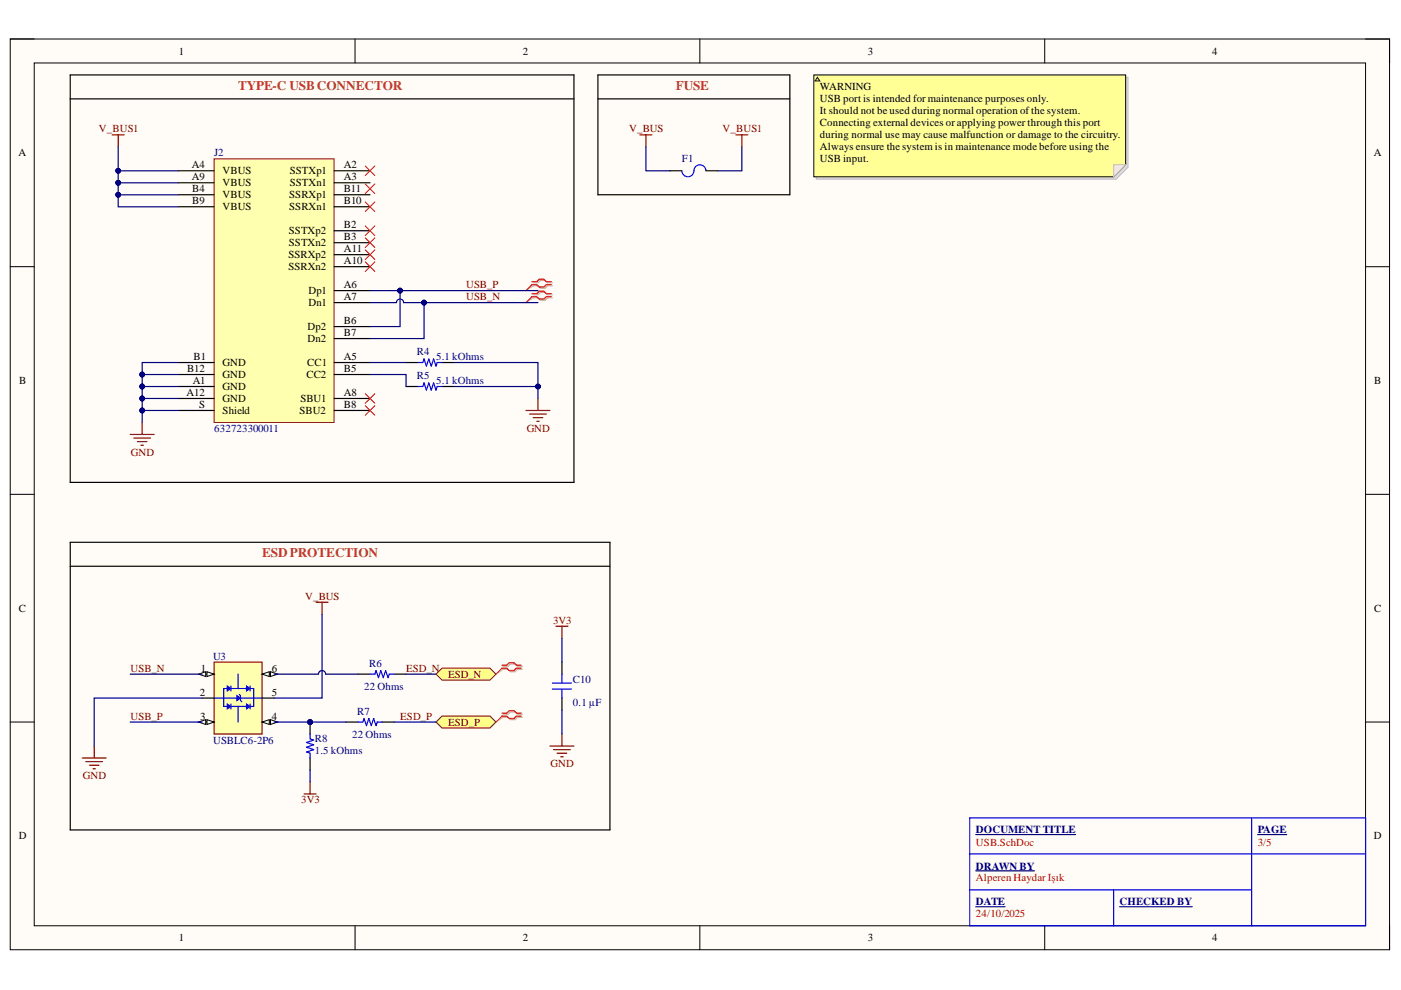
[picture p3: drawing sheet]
<svg xmlns="http://www.w3.org/2000/svg" width="297mm" height="210mm" viewBox="0 0 297 210" stroke-linecap="round" stroke-linejoin="round" font-family="sans-serif">
<path d="M2.2 8.3h292.4v193.1h-292.4z" fill-rule="evenodd" fill="#fffcf8"/>
<path d="M2.2 8.3h292.4v193.1h-292.4z" fill="none" stroke="#000" stroke-width=".21"/>
<path d="M7.3 13.4h282.2v182.9h-282.2z" fill-rule="evenodd" fill="#fffcf8"/>
<g fill="none" stroke="#000" stroke-width=".21">
<path d="M2.2 8.3h5.1M7.3 13.4h282.2v182.9h-282.2zM75.3 8.3v5M148.4 8.3v5M221.5 8.3v5.1M289.5 8.3h5.1v5.1M2.2 56.5h5.1M289.5 56.5h5.1M2.2 104.8h5.1M289.5 104.8h5.1M2.2 153.1h5.1M289.5 153.1h5.1"/>
<path d="M75.3 196.3v5.1M148.4 196.3v5.1M221.5 196.3v5.1M294.6 196.3v5.1"/>
</g>
<path d="M45.4 33.7h25.4v55.9h-25.4z" fill-rule="evenodd" fill="#ffffb0"/>
<path d="M45.4 33.7h25.4v55.9h-25.4z" fill="none" stroke="#800000" stroke-width=".21"/>
<g fill="none" stroke="#000" stroke-width=".25">
<path d="M37.8 36.2h7.6M37.8 38.8h7.6M70.8 36.2h7.7M70.8 38.8h7.7M37.8 43.8h7.6M37.8 41.3h7.6M70.8 43.8h7.7M70.8 41.3h7.7M70.8 56.5h7.7M70.8 54h7.7M70.8 48.9h7.7M70.8 51.5h7.7"/>
<path d="M37.8 76.9h7.6M37.8 79.4h7.6M70.8 76.9h7.7M70.8 79.4h7.7M70.8 61.6h7.7M70.8 64.2h7.7M70.8 69.2h7.7M70.8 71.8h7.7M37.8 81.9h7.6M37.8 84.5h7.6M37.8 87h7.6M70.8 84.5h7.7"/>
<path d="M70.8 87h7.7"/>
</g>
<path d="M23.8 28.6h2.5M25.1 28.6v2.5M27.6 92.1h5.1M28.4 92.9h3.5M29.1 93.6h2.1M29.9 94.4h.5M30.1 89.6v2.5M111.5 87h5.1M112.3 87.8h3.5M113 88.6h2.1M113.8 89.3h.5M114.1 84.5v2.5" fill="none" stroke="#800000" stroke-width=".25"/>
<g fill="none" stroke="#f00" stroke-width=".21">
<path d="M77.4 35.2l2.1 2M77.4 39l2.1 2M79.5 35.2l-2.1 2M79.5 39l-2.1 2M77.4 42.8l2.1 2.1M77.4 47.9l2.1 2M77.4 50.4l2.1 2.1M77.4 53l2.1 2M77.4 55.5l2.1 2.1M79.5 42.8l-2.1 2.1M79.5 47.9l-2.1 2M79.5 50.4l-2.1 2.1"/>
<path d="M79.5 53l-2.1 2M79.5 55.5l-2.1 2.1M77.4 83.5l2.1 2M77.4 86l2.1 2M79.5 83.5l-2.1 2M79.5 86l-2.1 2"/>
</g>
<path d="M45.4 140.4h10.2v15.2h-10.2z" fill-rule="evenodd" fill="#ffffb0"/>
<path d="M45.4 140.4h10.2v15.2h-10.2z" fill="none" stroke="#800000" stroke-width=".25"/>
<path d="M45.4 148h10.2M47.4 146h6.4v3.8h-6.4zM49 145.5v1M49 149.3v1M50.5 142.9v3.1M50.5 149.8v3.3M50.7 147.2l.3 .3v1l.3 .3M53 145.5v1M53 149.3v1" fill="none" stroke="#00f" stroke-width=".25"/>
<path d="M50.2 147.5l.8 .5-.8 .5z" fill="#00f"/>
<path d="M50.2 147.5l.8 .5-.8 .5z" fill="none" stroke="#00f" stroke-width=".25"/>
<path d="M48.2 145.5l.8 .5-.8 .5z" fill="#00f"/>
<path d="M48.2 145.5l.8 .5-.8 .5z" fill="none" stroke="#00f" stroke-width=".25"/>
<path d="M52.3 145.5l.7 .5-.7 .5z" fill="#00f"/>
<path d="M52.3 145.5l.7 .5-.7 .5z" fill="none" stroke="#00f" stroke-width=".25"/>
<path d="M48.2 149.3l.8 .5-.8 .5z" fill="#00f"/>
<path d="M48.2 149.3l.8 .5-.8 .5z" fill="none" stroke="#00f" stroke-width=".25"/>
<path d="M52.3 149.3l.7 .5-.7 .5z" fill="#00f"/>
<path d="M52.3 149.3l.7 .5-.7 .5z" fill="none" stroke="#00f" stroke-width=".25"/>
<path d="M42.9 142.9h2.5" fill="none" stroke="#000" stroke-width=".25"/>
<path d="M43.9 142.4l1.5 .5-1.5 .5z" fill="#f8fcff"/>
<path d="M43.9 142.4l1.5 .5-1.5 .5z" fill="none" stroke="#000" stroke-width=".21"/>
<path d="M42.1 142.9l1.5-.5v1z" fill="#f8fcff"/>
<path d="M42.1 142.9l1.5-.5v1z" fill="none" stroke="#000" stroke-width=".21"/>
<path d="M42.9 148h2.5M42.9 153.1h2.5" fill="none" stroke="#000" stroke-width=".25"/>
<path d="M43.9 152.6l1.5 .5-1.5 .5z" fill="#f8fcff"/>
<path d="M43.9 152.6l1.5 .5-1.5 .5z" fill="none" stroke="#000" stroke-width=".21"/>
<path d="M42.1 153.1l1.5-.5v1z" fill="#f8fcff"/>
<path d="M42.1 153.1l1.5-.5v1z" fill="none" stroke="#000" stroke-width=".21"/>
<path d="M55.6 142.9h2.5" fill="none" stroke="#000" stroke-width=".25"/>
<path d="M55.6 142.9l1.5-.5v1z" fill="#f8fcff"/>
<path d="M55.6 142.9l1.5-.5v1z" fill="none" stroke="#000" stroke-width=".21"/>
<path d="M57.4 142.4l1.5 .5-1.5 .5z" fill="#f8fcff"/>
<path d="M57.4 142.4l1.5 .5-1.5 .5z" fill="none" stroke="#000" stroke-width=".21"/>
<path d="M55.6 148h2.5M55.6 153.1h2.5" fill="none" stroke="#000" stroke-width=".25"/>
<path d="M55.6 153.1l1.5-.5v1z" fill="#f8fcff"/>
<path d="M55.6 153.1l1.5-.5v1z" fill="none" stroke="#000" stroke-width=".21"/>
<path d="M57.4 152.6l1.5 .5-1.5 .5z" fill="#f8fcff"/>
<path d="M57.4 152.6l1.5 .5-1.5 .5z" fill="none" stroke="#000" stroke-width=".21"/>
<path d="M67 127.7h2.6M68.3 127.7v2.5M20 158.2v2.5M17.4 160.7h5.1M18.2 161.5h3.6M19 162.2h2M19.7 163h.5" fill="none" stroke="#800000" stroke-width=".25"/>
<path d="M93.7 141.7h10.2l1.3 1.2-1.3 1.3h-10.2l-1.3-1.3z" fill-rule="evenodd" fill="#ffff80"/>
<path d="M93.7 141.7h10.2l1.3 1.2-1.3 1.3h-10.2l-1.3-1.3z" fill="none" stroke="#800000" stroke-width=".21"/>
<path d="M92.4 153.1l1.3-1.3h10.2l1.3 1.3-1.3 1.3h-10.2z" fill-rule="evenodd" fill="#ffff80"/>
<path d="M92.4 153.1l1.3-1.3h10.2l1.3 1.3-1.3 1.3h-10.2z" fill="none" stroke="#800000" stroke-width=".21"/>
<g fill="none" stroke="#800000" stroke-width=".25">
<path d="M135.7 28.6h2.5M136.9 28.6v2.5M156 28.6h2.6M157.3 28.6v2.5M117.9 132.8h2.5M119.1 132.8v2.5M116.6 158.2h5.1M117.4 158.9h3.5M118.1 159.7h2.1M119.1 155.6v2.6M64.5 168.3h2.5M65.7 165.8v2.5"/>
<path d="M118.9 160.5h.5"/>
</g>
<g fill="none" stroke="#00f" stroke-width=".25">
<path d="M147.1 36.2a1.27 1.27 0 0 1-1.2 1.3 1.27 1.27 0 0 1-1.3-1.3M149.7 36.2a1.27 1.27 0 0 0-1.3-1.3 1.27 1.27 0 0 0-1.3 1.3M88.6 76.9h1l.3-.8 .5 1.5 .5-1.5 .5 1.5 .5-1.5 .5 1.5 .3-.7h1M88.6 81.9h1l.3-.7 .5 1.5 .5-1.5 .5 1.5 .5-1.5 .5 1.5 .3-.8h1M75.9 153.1h1l.3-.8 .5 1.6 .5-1.6 .5 1.6 .5-1.6 .5 1.6 .3-.8h1M78.5 142.9h1l.2-.7 .5 1.5 .5-1.5 .6 1.5 .5-1.5 .5 1.5 .2-.8h1M117.1 144.8h4.1M117.1 146.1h4.1M119.1 142.9v1.9M119.1 146.1v1.9M205.6 173.4h83.9v22.9h-83.9zM265.4 173.4v22.9"/>
<path d="M205.6 188.7h59.8M205.6 181h83.9M236.1 188.7v7.6"/>
</g>
<g fill="none" stroke="#000" stroke-width=".25">
<path d="M14.9 15.9h106.8v86.4h-106.8zM126.8 15.9h40.7v25.4h-40.7zM14.9 21h106.8M126.8 21h40.7M142 36.2h2.6M149.7 36.2h2.5M86.1 76.9h2.5M93.7 76.9h2.6M86.1 81.9h2.5M93.7 81.9h2.6M14.9 115h114.4v61h-114.4zM14.9 120.1h114.4"/>
<path d="M73.4 153.1h2.5M75.9 142.9h2.6M81 153.1h2.5M83.5 142.9h2.6M119.1 140.4v2.5M119.1 148v2.5"/>
</g>
<path d="M206.9 176.9h21.1M266.6 176.9h6.2M206.9 184.6h12.4M206.9 192.2h6.2M237.4 192.2h15.4" fill="none" stroke="#000080" stroke-width=".25"/>
<path d="M113 60h1.1l.5-.5h1l.5 .5h1M113 60.6h1.1l.5 .5h1l.5-.5h1M113 62.5h1.1l.5-.5h1l.5 .5h1M113 63.1h1.1l.5 .6h1l.5-.6h1M106.7 141.3h1l.5-.5h1l.5 .5h1.1M106.7 141.9h1l.5 .5h1l.5-.5h1.1M106.7 151.4h1l.5-.5h1l.5 .5h1.1M106.7 152.1h1l.5 .5h1l.5-.5h1.1" fill="none" stroke="#d0a19e" stroke-width=".25"/>
<path d="M113 60.6l-1.5 1M113 63.1l-1.5 1.1M106.7 141.9l-1.5 1M106.7 152.1l-1.5 1" fill="none" stroke="#d0a19e" stroke-width=".21"/>
<path d="M112.8 59.7h1l.5-.5h1l.5 .5h1.1M112.8 60.4h1l.5 .5h1l.5-.5h1.1M112.8 62.3h1l.5-.5h1l.5 .5h1.1M112.8 62.9h1l.5 .5h1l.5-.5h1.1M106.4 141h1l.6-.5h1l.5 .5h1M106.4 141.7h1l.6 .5h1l.5-.5h1M106.4 151.2h1l.6-.5h1l.5 .5h1M106.4 151.8h1l.6 .5h1l.5-.5h1" fill="none" stroke="#f00" stroke-width=".25"/>
<path d="M112.8 60.4l-1.3 1.2M112.8 62.9l-1.3 1.3M106.4 141.7l-1.2 1.2M106.4 151.8l-1.2 1.3" fill="none" stroke="#f00" stroke-width=".21"/>
<circle cx="65.7" cy="153.1" r=".51" fill="#000080"/>
<circle cx="65.7" cy="153.1" r=".51" fill="none" stroke="#000080" stroke-width=".21"/>
<path d="M65.7 153.1v2.5" fill="none" stroke="#000" stroke-width=".25"/>
<circle cx="65.7" cy="153.1" r=".51" fill="#000080"/>
<circle cx="65.7" cy="153.1" r=".51" fill="none" stroke="#000080" stroke-width=".21"/>
<path d="M65.7 160.7v2.6" fill="none" stroke="#000" stroke-width=".25"/>
<path d="M65.7 155.6v1.1l.8 .2-1.5 .5 1.5 .5-1.5 .5 1.5 .5-1.5 .5 .7 .3v1" fill="none" stroke="#00f" stroke-width=".25"/>
<path d="M89.9 64.2v7.6h-11.4" fill="none" stroke="#000080" stroke-width=".25"/>
<circle cx="89.9" cy="64.2" r=".51" fill="#000080"/>
<circle cx="89.9" cy="64.2" r=".51" fill="none" stroke="#000080" stroke-width=".21"/>
<path d="M25.1 41.3v2.5h12.7M42.9 148h-22.9v10.2" fill="none" stroke="#000080" stroke-width=".25"/>
<circle cx="25.1" cy="41.3" r=".51" fill="#000080"/>
<circle cx="25.1" cy="41.3" r=".51" fill="none" stroke="#000080" stroke-width=".21"/>
<path d="M25.1 38.8v2.5h12.7" fill="none" stroke="#000080" stroke-width=".25"/>
<circle cx="25.1" cy="41.3" r=".51" fill="#000080"/>
<circle cx="25.1" cy="41.3" r=".51" fill="none" stroke="#000080" stroke-width=".21"/>
<circle cx="25.1" cy="38.8" r=".51" fill="#000080"/>
<circle cx="25.1" cy="38.8" r=".51" fill="none" stroke="#000080" stroke-width=".21"/>
<path d="M25.1 36.2v2.6h12.7" fill="none" stroke="#000080" stroke-width=".25"/>
<circle cx="25.1" cy="38.8" r=".51" fill="#000080"/>
<circle cx="25.1" cy="38.8" r=".51" fill="none" stroke="#000080" stroke-width=".21"/>
<circle cx="25.1" cy="36.2" r=".51" fill="#000080"/>
<circle cx="25.1" cy="36.2" r=".51" fill="none" stroke="#000080" stroke-width=".21"/>
<path d="M25.1 31.1v5.1h12.7" fill="none" stroke="#000080" stroke-width=".25"/>
<circle cx="25.1" cy="36.2" r=".51" fill="#000080"/>
<circle cx="25.1" cy="36.2" r=".51" fill="none" stroke="#000080" stroke-width=".21"/>
<path d="M30.1 87h7.7M27.6 153.1h15.3M27.6 142.9h15.3" fill="none" stroke="#000080" stroke-width=".25"/>
<circle cx="30.1" cy="87" r=".51" fill="#000080"/>
<circle cx="30.1" cy="87" r=".51" fill="none" stroke="#000080" stroke-width=".21"/>
<path d="M30.1 84.5h7.7" fill="none" stroke="#000080" stroke-width=".25"/>
<circle cx="30.1" cy="84.5" r=".51" fill="#000080"/>
<circle cx="30.1" cy="84.5" r=".51" fill="none" stroke="#000080" stroke-width=".21"/>
<path d="M30.1 81.9h7.7" fill="none" stroke="#000080" stroke-width=".25"/>
<circle cx="30.1" cy="81.9" r=".51" fill="#000080"/>
<circle cx="30.1" cy="81.9" r=".51" fill="none" stroke="#000080" stroke-width=".21"/>
<path d="M30.1 79.4h7.7" fill="none" stroke="#000080" stroke-width=".25"/>
<circle cx="30.1" cy="79.4" r=".51" fill="#000080"/>
<circle cx="30.1" cy="79.4" r=".51" fill="none" stroke="#000080" stroke-width=".21"/>
<path d="M37.8 76.9h-7.7v12.7" fill="none" stroke="#000080" stroke-width=".25"/>
<circle cx="30.1" cy="79.4" r=".51" fill="#000080"/>
<circle cx="30.1" cy="79.4" r=".51" fill="none" stroke="#000080" stroke-width=".21"/>
<circle cx="30.1" cy="81.9" r=".51" fill="#000080"/>
<circle cx="30.1" cy="81.9" r=".51" fill="none" stroke="#000080" stroke-width=".21"/>
<circle cx="30.1" cy="84.5" r=".51" fill="#000080"/>
<circle cx="30.1" cy="84.5" r=".51" fill="none" stroke="#000080" stroke-width=".21"/>
<circle cx="30.1" cy="87" r=".51" fill="#000080"/>
<circle cx="30.1" cy="87" r=".51" fill="none" stroke="#000080" stroke-width=".21"/>
<path d="M58.1 153.1h15.3" fill="none" stroke="#000080" stroke-width=".25"/>
<circle cx="65.7" cy="153.1" r=".51" fill="#000080"/>
<circle cx="65.7" cy="153.1" r=".51" fill="none" stroke="#000080" stroke-width=".21"/>
<path d="M78.5 79.4h7.6v2.5M78.5 76.9h7.6M83.5 61.6h1.3v7.6h-6.3M68.3 130.2v17.8h-10.2M58.1 142.9h9.4a.76 .76 0 0 1 .8-.7 .76 .76 0 0 1 .7 .7h6.9" fill="none" stroke="#000080" stroke-width=".25"/>
<circle cx="84.8" cy="61.6" r=".51" fill="#000080"/>
<circle cx="84.8" cy="61.6" r=".51" fill="none" stroke="#000080" stroke-width=".21"/>
<path d="M78.5 64.2h5.6a.76 .76 0 0 1 .7-.8 .76 .76 0 0 1 .8 .8h28.5" fill="none" stroke="#000080" stroke-width=".25"/>
<circle cx="89.9" cy="64.2" r=".51" fill="#000080"/>
<circle cx="89.9" cy="64.2" r=".51" fill="none" stroke="#000080" stroke-width=".21"/>
<path d="M78.5 61.6h5M84.8 61.6h29.3M83.5 153.1h8.9" fill="none" stroke="#000080" stroke-width=".25"/>
<circle cx="84.8" cy="61.6" r=".51" fill="#000080"/>
<circle cx="84.8" cy="61.6" r=".51" fill="none" stroke="#000080" stroke-width=".21"/>
<path d="M96.3 81.9h17.8M86.1 142.9h6.3" fill="none" stroke="#000080" stroke-width=".25"/>
<circle cx="114.1" cy="81.9" r=".51" fill="#000080"/>
<circle cx="114.1" cy="81.9" r=".51" fill="none" stroke="#000080" stroke-width=".21"/>
<path d="M96.3 76.9h17.8v7.6" fill="none" stroke="#000080" stroke-width=".25"/>
<circle cx="114.1" cy="81.9" r=".51" fill="#000080"/>
<circle cx="114.1" cy="81.9" r=".51" fill="none" stroke="#000080" stroke-width=".21"/>
<path d="M136.9 31.1v5.1h5.1M157.3 31.1v5.1h-5.1M119.1 135.3v5.1M119.1 150.5v5.1M65.7 163.3v2.5" fill="none" stroke="#000080" stroke-width=".25"/>
<path d="M173.1 16.4h66.1v19.1l-2.6 2.5h-63.5z" fill-rule="evenodd" fill="#e0ddd7"/>
<path d="M173.1 16.4h66.1v19.1l-2.6 2.5h-63.5z" fill="none" stroke="#bfbdba" stroke-width=".21"/>
<path d="M172.5 15.9h66.2v19l-2.6 2.6h-63.6z" fill-rule="evenodd" fill="#ffff96"/>
<path d="M172.5 15.9h66.2v19l-2.6 2.6h-63.6z" fill="none" stroke="#000" stroke-width=".21"/>
<path d="M236.1 34.9h2.6l-2.6 2.6z" fill="#f2f0d8"/>
<path d="M236.1 34.9h2.6l-2.6 2.6z" fill="none" stroke="#bfbdba" stroke-width=".21"/>
<path d="M173.3 16.4l.5 .8h-1z" fill="#ffcc78"/>
<path d="M173.3 16.4l.5 .8h-1z" fill="none" stroke="#300" stroke-width=".21"/>
<g font-size="2.8" fill="#cc4125">
<text x="50.5" y="19.1">TYPE-C USBCONNECTOR</text>
<text x="143.3" y="19.1">FUSE</text>
<text x="55.6" y="118.2">ESDPROTECTION</text>
</g>
<g font-size="2.3">
<text x="37.9" y="11.6">1</text>
<text x="110.8" y="11.6">2</text>
<text x="184" y="11.6">3</text>
<text x="257" y="11.6">4</text>
<text x="173.8" y="19.2">WARNING</text>
<text x="173.8" y="21.7">USB port is intended for maintenance purposes only.</text>
<text x="173.8" y="24.3">It should not be used during normal operation ofthe system.</text>
<text x="173.8" y="26.8">Connecting external devices or applying power through this port</text>
<text x="173.8" y="29.3">during normal use may cause malfunction or damage to the circuitry.</text>
<text x="3.9" y="33.1">A</text>
<text x="40.7" y="35.7">A4</text>
<text x="72.9" y="35.7">A2</text>
<text x="173.8" y="31.9">Always ensure the system is in maintenance mode before using the</text>
<text x="173.8" y="34.4">USB input.</text>
<text x="291.3" y="33.1">A</text>
<text x="40.7" y="38.2">A9</text>
<text x="40.8" y="40.7">B4</text>
<text x="47.2" y="36.9">VBUS</text>
<text x="47.2" y="39.5">VBUS</text>
<text x="61.4" y="36.9">SSTXp1</text>
<text x="61.4" y="39.5">SSTXn1</text>
<text x="72.9" y="38.2">A3</text>
<text x="72.9" y="40.7">B11</text>
<text x="40.8" y="43.3">B9</text>
<text x="47.2" y="44.5">VBUS</text>
<text x="47.2" y="42">VBUS</text>
<text x="61.3" y="44.5">SSRXn1</text>
<text x="61.3" y="42">SSRXp1</text>
<text x="72.9" y="43.3">B10</text>
<text x="61.2" y="49.7">SSTXp2</text>
<text x="61.2" y="52.2">SSTXn2</text>
<text x="72.9" y="53.5">A11</text>
<text x="72.9" y="48.3">B2</text>
<text x="72.9" y="51">B3</text>
<text x="61.2" y="57.3">SSRXn2</text>
<text x="61.2" y="54.8">SSRXp2</text>
<text x="72.9" y="56">A10</text>
<text x="65.4" y="62.4">Dp1</text>
<text x="65.4" y="64.9">Dn1</text>
<text x="72.9" y="61.1">A6</text>
<text x="72.9" y="63.6">A7</text>
<text x="65.2" y="70">Dp2</text>
<text x="72.9" y="68.7">B6</text>
<text x="72.9" y="71.3">B7</text>
<text x="41" y="76.3">B1</text>
<text x="47.2" y="77.6">GND</text>
<text x="65.1" y="77.6">CC1</text>
<text x="65.2" y="72.5">Dn2</text>
<text x="72.9" y="76.3">A5</text>
<text x="4.1" y="81.4">B</text>
<text x="39.5" y="83.9">A12</text>
<text x="39.7" y="78.9">B12</text>
<text x="40.9" y="81.4">A1</text>
<text x="47.2" y="82.7">GND</text>
<text x="47.2" y="80.1">GND</text>
<text x="65" y="80.1">CC2</text>
<text x="72.9" y="83.9">A8</text>
<text x="72.9" y="78.9">B5</text>
<text x="291.4" y="81.4">B</text>
<text x="42.2" y="86.5">S</text>
<text x="47.2" y="85.2">GND</text>
<text x="47.2" y="87.7">Shield</text>
<text x="63.5" y="87.7">SBU2</text>
<text x="63.7" y="85.2">SBU1</text>
<text x="72.9" y="86.5">B8</text>
<text x="4" y="129.7">C</text>
<text x="291.4" y="129.7">C</text>
<text x="42.6" y="142.4">1</text>
<text x="57.6" y="142.4">6</text>
<text x="42.4" y="147.5">2</text>
<text x="57.6" y="147.5">5</text>
<text x="42.5" y="152.6">3</text>
<text x="57.6" y="152.6">4</text>
<text x="4" y="177.9">D</text>
<text x="291.3" y="177.9">D</text>
<text x="37.9" y="199.6">1</text>
<text x="110.8" y="199.6">2</text>
<text x="184" y="199.6">3</text>
<text x="257" y="199.6">4</text>
</g>
<g font-size="2.3" fill="#800000">
<text x="21" y="28.1">V_BUS1</text>
<text x="133.4" y="28.1">V_BUS</text>
<text x="153.2" y="28.1">V_BUS1</text>
<text x="98.8" y="63.6">USB_N</text>
<text x="98.8" y="61.1">USB_P</text>
<text x="111.7" y="91.5">GND</text>
<text x="27.7" y="96.7">GND</text>
<text x="64.7" y="127.1">V_BUS</text>
<text x="117.3" y="132.2">3V3</text>
<text x="27.7" y="142.4">USB_N</text>
<text x="86.1" y="142.4">ESD_N</text>
<text x="95" y="143.7">ESD_N</text>
<text x="27.7" y="152.6">USB_P</text>
<text x="84.9" y="152.6">ESD_P</text>
<text x="95" y="153.8">ESD_P</text>
<text x="17.6" y="165.3">GND</text>
<text x="116.7" y="162.7">GND</text>
<text x="63.9" y="170.3">3V3</text>
</g>
<g font-size="2.3" fill="#000080">
<text x="45.4" y="33.1">J2</text>
<text x="144.6" y="34.4">F1</text>
<text x="88.4" y="75.3">R4</text>
<text x="92.5" y="76.3">5.1 kOhms</text>
<text x="88.4" y="80.4">R5</text>
<text x="92.5" y="81.4">5.1 kOhms</text>
<text x="45.4" y="91.5">632723300011</text>
<text x="45.2" y="139.9">U3</text>
<text x="78.3" y="141.4">R6</text>
<text x="77.2" y="146.2">22 Ohms</text>
<text x="121.5" y="149.8">0.1 µF</text>
<text x="121.5" y="144.7">C10</text>
<text x="75.7" y="151.6">R7</text>
<text x="45.2" y="157.6">USBLC6-2P6</text>
<text x="66.7" y="159.9">1.5 kOhms</text>
<text x="66.7" y="157.4">R8</text>
<text x="74.7" y="156.4">22 Ohms</text>
<text x="206.9" y="176.7">DOCUMENT TITLE</text>
<text x="266.7" y="176.7">PAGE</text>
<text x="206.9" y="184.4">DRAWN BY</text>
<text x="206.9" y="192">DATE</text>
<text x="237.4" y="192">CHECKED BY</text>
</g>
<g font-size="2.3" fill="#c00">
<text x="206.9" y="179.3">USB.SchDoc</text>
<text x="266.7" y="179.3">3/5</text>
<text x="206.9" y="186.9">Alperen Haydar Işık</text>
<text x="206.9" y="194.5">24/10/2025</text>
</g>
</svg>
